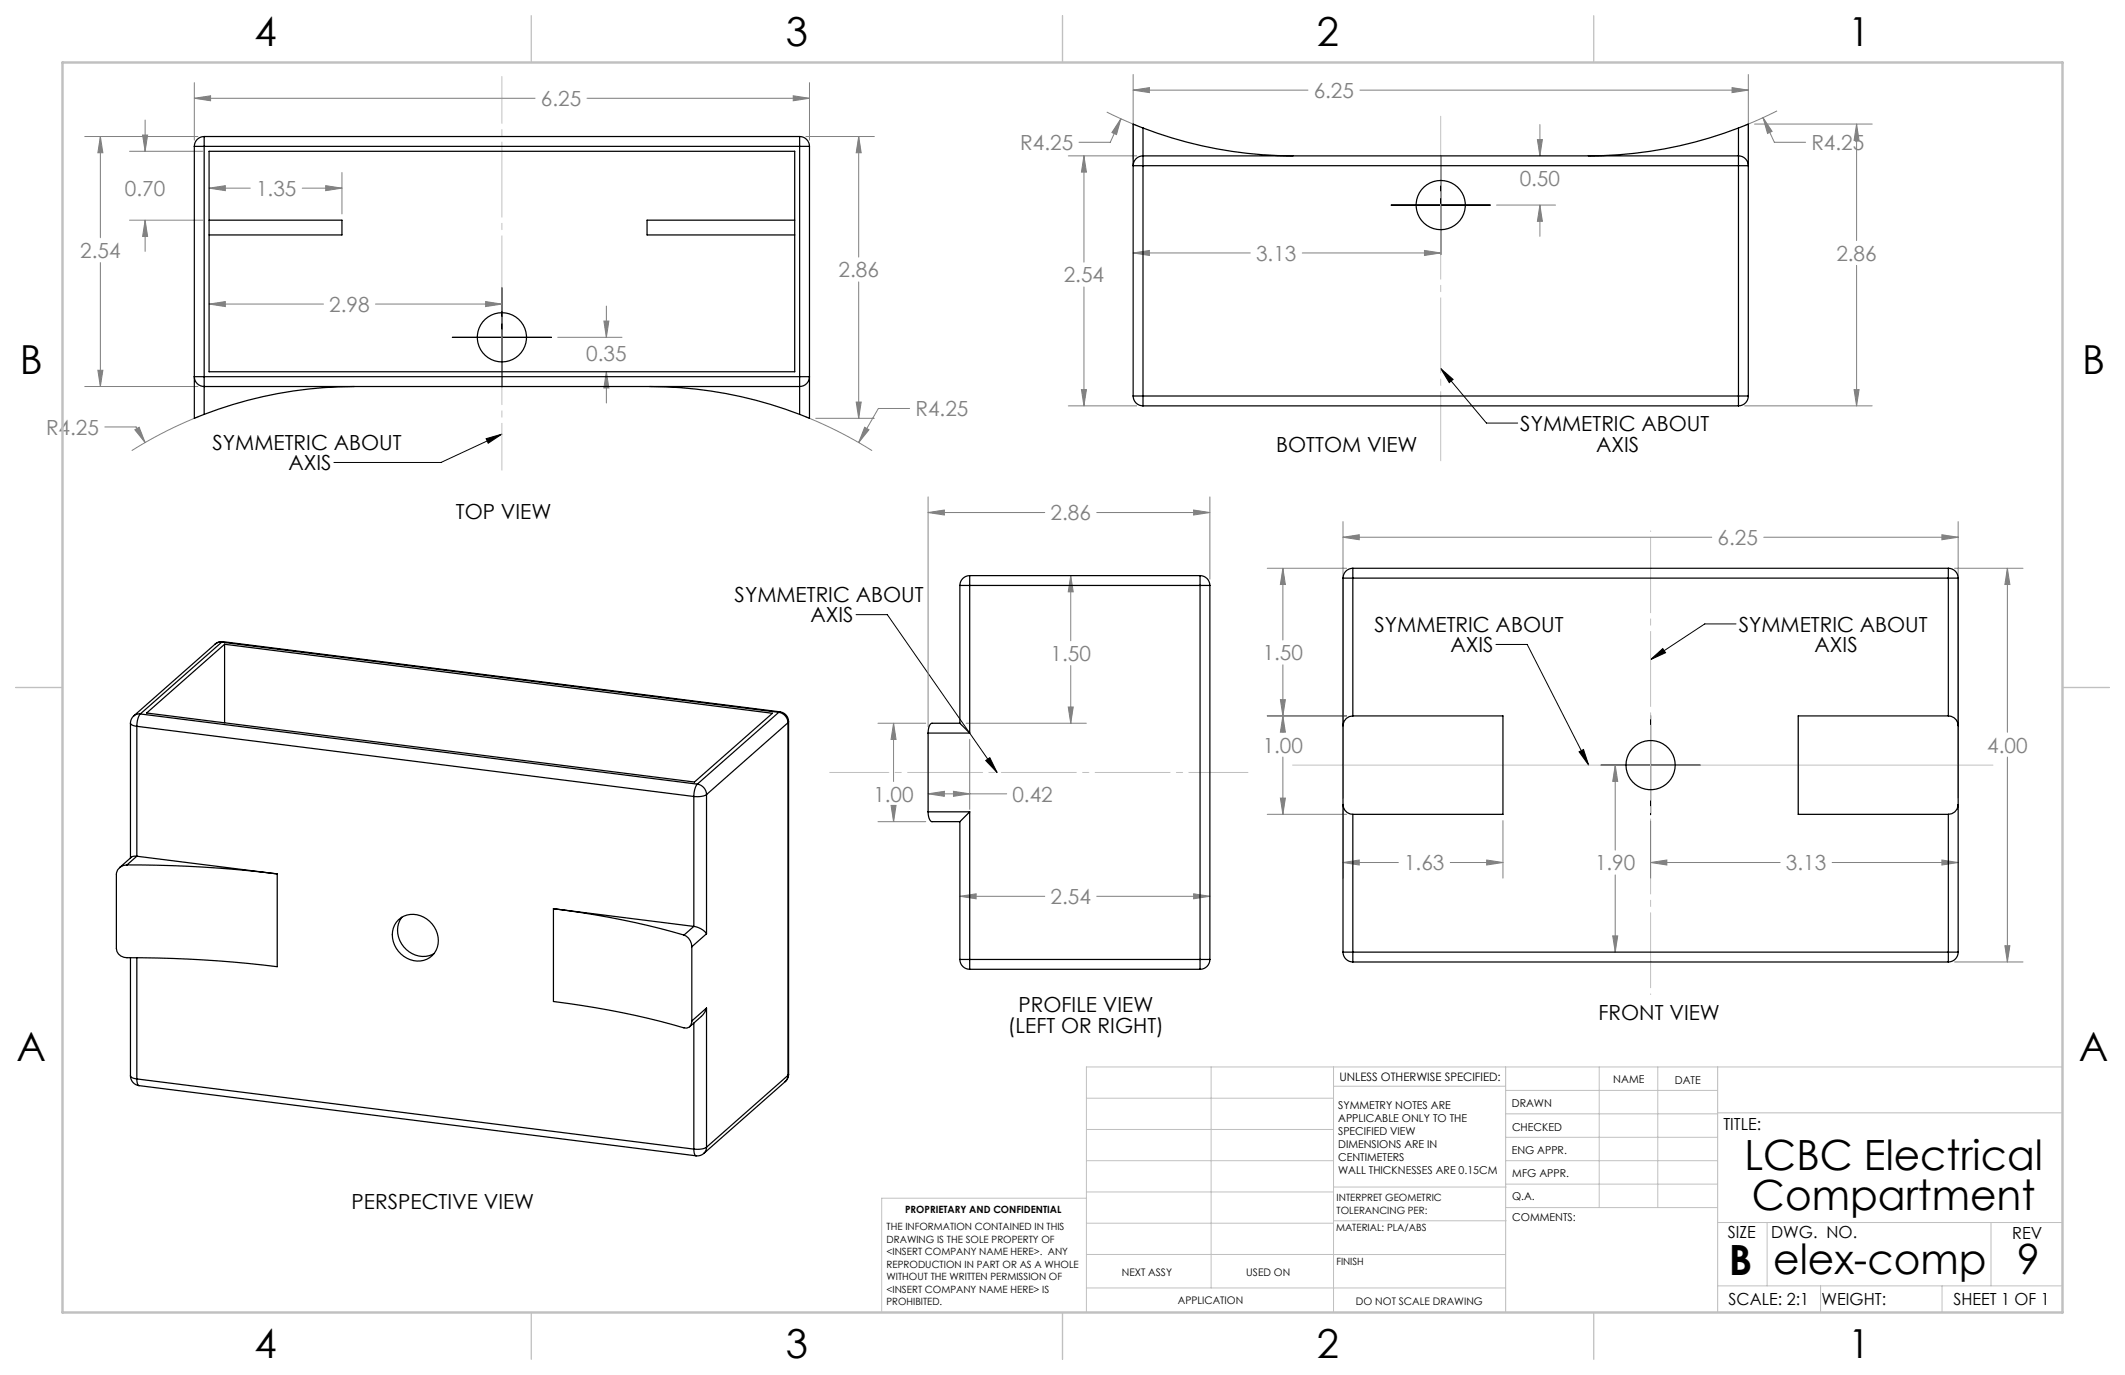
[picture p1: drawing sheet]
<svg xmlns="http://www.w3.org/2000/svg" width="432mm" height="279mm" viewBox="0 0 432 279" stroke-linecap="round" stroke-linejoin="round" font-family="sans-serif">
<g fill="none" stroke="#000" stroke-width=".2">
<path d="M292.8 31.6v20.2M102 58.5v20.1M282.7 41.7h20.1M91.9 68.5h20.2M292.8 74.9l2.5 2.2-.8 .6zM292.8 74.9l9.2 11.1h6.4M98.8 89.1l3.2-.9-2.8 1.9zM102 88.2l-12.4 5.8h-21.8M174 124.9h6.3l22.3 32.1M304 131h6.3l12.5 24.5M335.4 134l2.5-2.2 .5 .8zM352.8 126.8h-6.4l-11 7.2"/>
<path d="M200.3 154.5l.8-.5 1.5 3zM320.9 152.8l.9-.5 1 3.2zM325.3 155.5h20.2M335.4 145.4v20.2"/>
</g>
<g fill="none" stroke="#808080" stroke-width=".2">
<path d="M39.5 20l3.3-.5v1zM39.5 16.8v11.7M39.5 20h69.2M119.3 20h45.2M161.2 19.5l3.3 .5-3.3 .5zM164.5 16.8v11.7M230.3 15.1v17.3M230.3 18.3h35.5M230.3 18.3l3.3-.5v1zM276.3 18.3h79M352 17.8l3.3 .5-3.3 .5zM355.3 15.1v17.3"/>
<path d="M17.2 27.7h23M20.4 27.7v20.6M20.4 27.7l.5 3.3h-1zM26.3 30.7h14.9M29 27.4h1l-.5 3.3zM29.5 24.4v6.3M42.5 38.2l3.3-.5v1zM42.5 38.2h8.4M61.4 38.2h8.1M66.2 37.7l3.3 .5-3.3 .5zM69.5 35.1v8.4M163.8 27.7h13.9"/>
<path d="M174.5 27.7v24.5M174.5 27.7l.5 3.3h-1zM217.1 31.7h13.9M220.3 31.7l.5 3.3h-1.1zM220.3 31.7v21.6M224.9 22.8l6.2 2.7M227.8 24.1l-.9 3.3-1-.5zM227.8 24.1l-2.2 4.8h-6.3M312.4 28.4h1l-.5 3.3zM312.9 25.3v6.4M356.5 25.2h23.9M358.2 23.9l2.3 5h6.4"/>
<path d="M358.2 23.9l1.9 2.8-.9 .4zM361.1 22.5l-6.7 3M377.3 25.2v23.7M377.3 25.2l.5 3.3h-1.1zM20.4 53.4v25.1M26.3 44.7h14.9M29.5 44.7l.5 3.3h-1zM29.5 44.7v6.4M174.5 57.3v27.7M220.3 58.3v24.2M230.3 51.4h23.8M230.3 51.4l3.3-.5v1z"/>
<path d="M264.6 51.4h28.2M289.5 50.9l3.3 .5-3.3 .5zM304.1 41.7h12M312.9 41.7l.5 3.3h-1zM312.9 41.7v6.3M377.3 53.9v28.6M17.2 78.5h23M19.9 75.2h1l-.5 3.3zM42.5 61.8l3.3-.5v1zM42.5 61.8h23.2M76.3 61.8h25.7M98.7 61.3l3.3 .5-3.3 .5z"/>
<path d="M113.3 68.5h13.1M122.7 65.2h1l-.5 3.3zM123.2 75.5l.5 3.3h-1zM123.2 62.2v6.3M123.2 75.5v6.4M219.7 79.2h1.1l-.5 3.3zM376.7 79.2h1.1l-.5 3.3zM21.3 86.8h6.4l1.8 3.1M27.4 87.3l.9-.5 1.2 3.1zM40.3 84.7a85 85 0 0 0-13.5 6.9M163.7 84.7a85 85 0 0 1 13.5 6.9M165.8 85h11.9"/>
<path d="M174 81.7h1l-.5 3.3zM175.7 86.8l.9 .5-2.1 2.6zM184.8 83h-6.3l-4 6.9M217.1 82.5h13.9M354.5 82.5h25.9M188.6 104.1l3.3-.5v1.1zM188.6 101v46.7M188.6 104.1h23.7M217.6 117l.5 3.3h-1zM217.6 117v13.2M222.9 104.1h22.9M242.5 103.6l3.3 .5-3.3 .6z"/>
<path d="M245.8 101v16.7M257.5 115.5h16.1M260.7 115.5l.5 3.3h-1zM260.7 115.5v14.6M272.9 109.2l3.3-.5v1zM272.9 106v56.2M272.9 109.2h74.9M358.4 109.2h39.5M394.6 108.7l3.3 .5-3.3 .5zM397.2 115.5h13.9M397.9 106v56.2M407.9 115.5l.5 3.3h-1z"/>
<path d="M407.9 115.5v33.3M217.6 135.2v11.8M260.7 135.1v13.7M178.4 147h9.7M181.6 147v11.8M181.6 147l.5 3.3h-1zM196.3 147h24.4M197 150.2v14.3M217.1 143.7h1l-.5 3.3zM257.5 145.5h16.1M260.2 142.2h1l-.5 3.3zM260.7 145.5l.5 3.3h-1z"/>
<path d="M260.7 153.8v11.7M328.2 155.5l.5 3.3h-1zM328.2 155.5v17.2M407.9 153.8v41.7M178.4 167h9.7M181.1 163.7h1l-.5 3.3zM181.6 163.8v3.2M188.6 161.3l3.3-.5v1zM188.6 161.3h16M193.7 160.8l3.3 .5-3.3 .5zM257.5 165.5h16.1M260.2 162.2h1l-.5 3.3z"/>
<path d="M272.9 175.3l3.3-.5v1zM272.9 164.7v13.7M272.9 175.3h11.2M294.7 175.3h10.7M302.1 174.8l3.3 .5-3.3 .5zM305.4 166.7v11.7M328.2 177.8v15.7M335.4 175.3l3.3-.5v1zM335.4 175.3h26.3M335.4 166.8v11.6M372.3 175.3h25.6M394.6 174.8l3.3 .5-3.3 .5z"/>
<path d="M195 182.1h17.3M195 182.1l3.4-.5v1zM222.9 182.1h22.9M242.5 181.6l3.3 .5-3.3 .5zM327.7 190.2h1l-.5 3.3zM397.2 195.5h13.9M407.4 192.2h1l-.5 3.3z"/>
</g>
<path d="M102 95.5v-80" fill="none" stroke="#c0c0c0" stroke-width=".2" stroke-dasharray="15.2 1.3 1.3 1.3" stroke-dashoffset="5.7"/>
<path d="M335.4 107.9v94.2" fill="none" stroke="#c0c0c0" stroke-width=".2" stroke-dasharray="15.2 1.3 1.3 1.3" stroke-dashoffset="-1.4"/>
<path d="M168.6 157h85" fill="none" stroke="#c0c0c0" stroke-width=".2" stroke-dasharray="15.2 1.3 1.3 1.3" stroke-dashoffset="3.2"/>
<path d="M292.8 23.6v70" fill="none" stroke="#c0c0c0" stroke-width=".2" stroke-dasharray="15.2 1.3 1.3 1.3" stroke-dashoffset="1.2"/>
<g fill="none" stroke="#c0c0c0" stroke-width=".2">
<path d="M262.7 155.5h142.3M246.1 216.8v44.9M271 216.8v49.9M305.9 216.8v49.9M325 216.8v28.6M336.9 216.8v28.6M349 216.8v49.9M419.1 216.8h-198.3v49.9M220.8 235.9h50.2M220.8 229.5h50.2M220.8 223.2h50.2M271 220.7h34.9"/>
<path d="M305.9 231.1h43.1M305.9 226.3h43.1M305.9 221.6h43.1M305.9 235.9h43.1M349 226.1h70.1M220.8 254.9h85.1M220.8 248.6h50.2M220.8 242.2h50.2M220.8 243.5h-41.6v23.2M271 248.1h35.1M271 241.2h35.1M305.9 240.6h43.1"/>
<path d="M306.1 245.4h42.9M349 248.4h70.1M359.1 248.4v12.9M404.6 248.4v12.9M220.8 261.7h85.1M349 261.3h70.1M369.9 261.3v5.4M394.6 261.3v5.4"/>
</g>
<path d="M107.9 3.2v9.5M215.9 3.2v9.5M323.8 3.2v9.5M3.2 139.7h9.5M419.1 139.7h9.5M107.9 266.7v9.5M215.9 266.7v9.5M323.8 266.7v9.5" fill="none" stroke="#c0c0c0" stroke-width=".25"/>
<path d="M12.7 12.7h406.4v254h-406.4z" fill="none" stroke="#c0c0c0" stroke-width=".5"/>
<path d="M98.8 89.1l3.2-.9-2.8 1.9zM335.4 134l2.5-2.2 .5 .8zM320.9 152.8l.9-.5 1 3.2zM200.3 154.5l.8-.5 1.5 3zM292.8 74.9l2.5 2.2-.8 .6z" fill="#000"/>
<path d="M29.5 44.7l.5 3.3h-1zM29 27.4h1l-.5 3.3zM20.4 27.7l.5 3.3h-1zM19.9 75.2h1l-.5 3.3zM174 81.7h1l-.5 3.3zM174.5 27.7l.5 3.3h-1zM66.2 37.7l3.3 .5-3.3 .5zM42.5 38.2l3.3-.5v1zM98.7 61.3l3.3 .5-3.3 .5zM42.5 61.8l3.3-.5v1zM39.5 20l3.3-.5v1zM161.2 19.5l3.3 .5-3.3 .5zM27.4 87.3l2.1 2.6-1.2-3.1zM175.7 86.8l-1.2 3.1 2.1-2.6zM122.7 65.2h1l-.5 3.3zM123.2 75.5l.5 3.3h-1zM260.7 145.5l.5 3.3h-1zM260.2 162.2h1l-.5 3.3zM272.9 175.3l3.3-.5v1zM302.1 174.8l3.3 .5-3.3 .5zM260.7 115.5l.5 3.3h-1zM260.2 142.2h1l-.5 3.3zM407.9 115.5l.5 3.3h-1zM407.4 192.2h1l-.5 3.3zM335.4 175.3l3.3-.5v1zM394.6 174.8l3.3 .5-3.3 .5zM328.2 155.5l.5 3.3h-1zM327.7 190.2h1l-.5 3.3zM272.9 109.2l3.3-.5v1zM394.6 108.7l3.3 .5-3.3 .5zM188.6 104.1l3.3-.5v1.1zM242.5 103.6l3.3 .5-3.3 .6zM188.6 161.3l3.3-.5v1zM193.7 160.8l3.3 .5-3.3 .5zM181.6 147l.5 3.3h-1zM181.1 163.7h1l-.5 3.3zM217.6 117l.5 3.3h-1zM217.1 143.7h1l-.5 3.3zM195 182.1l3.4-.5v1zM242.5 181.6l3.3 .5-3.3 .5zM289.5 50.9l3.3 .5-3.3 .5zM230.3 51.4l3.3-.5v1zM230.3 18.3l3.3-.5v1zM352 17.8l3.3 .5-3.3 .5zM227.8 24.1l-1.9 2.8 1 .5zM358.2 23.9l1 3.2 .9-.4zM312.9 41.7l.5 3.3h-1zM312.4 28.4h1l-.5 3.3zM377.3 25.2l.5 3.3h-1.1zM376.7 79.2h1.1l-.5 3.3zM220.3 31.7l.5 3.3h-1.1zM219.7 79.2h1.1l-.5 3.3z" fill="#808080"/>
<g fill="none" stroke="#000" stroke-width=".25">
<path d="M39.5 29.7h2M39.5 29.7v55.3l2-.8M41.5 27.7a2 2 0 0 0-2 2M41.5 27.7v2M41.5 29.7v46.8M41.5 29.7h121M41.5 27.7h121M42.5 30.7h119v44.8h-119zM162.5 29.7h2M162.5 27.7v2M162.5 27.7a2 2 0 0 1 2 2M162.5 29.7v46.8"/>
<path d="M164.5 29.7v55.3l-2-.8M232.3 31.7a1.94 1.94 0 0 0-2 2h2M232.3 31.7v2M232.3 26a85 85 0 0 0 30.5 5.7M232.3 26l-2-.8v55.3M232.3 26v5.7M232.3 33.7v46.8M232.3 33.7h121M232.3 31.7h121M353.3 31.7a1.94 1.94 0 0 1 1.9 2h-1.9M353.3 31.7v2M353.3 26a85 85 0 0 1-30.5 5.7"/>
<path d="M353.3 26l2-.8v55.3M353.3 26v5.7M353.3 33.7v46.8M42.5 44.7h27v3h-27M161.5 44.7h-30v3h30M41.5 76.5v2M41.5 76.5h-2a1.92 1.92 0 0 0 2 2M41.5 76.5h121M41.5 78.5v5.7M41.5 78.5h121M72 78.5a85 85 0 0 0-30.5 5.7M132 78.5a85 85 0 0 1 30.5 5.7"/>
<path d="M162.5 76.5h1.9a1.92 1.92 0 0 1-1.9 2M162.5 76.5v2M162.5 78.5v5.7M230.3 80.5h2M230.3 80.5a2 2 0 0 0 2 2M232.3 80.5v2M232.3 80.5h121M232.3 82.5h121M353.3 80.5v2M353.3 80.5h2M355.3 80.5a2 2 0 0 1-2 2M195 119h2"/>
<path d="M195 119v28M197 117v2M197 117a2 2 0 0 0-2 2M197 119v30M197 119h46.8M197 117h46.8M243.8 119h2M243.8 117v2M243.8 117a2 2 0 0 1 2 2M243.8 119v76M245.8 119v76M272.9 117.5h2"/>
<path d="M272.9 117.5v76M274.9 115.5v2M274.9 115.5a2 2 0 0 0-2 2M274.9 117.5v28M274.9 117.5h121M274.9 115.5h121M395.9 115.5v2M395.9 115.5a2 2 0 0 1 2 2M395.9 117.5h2M395.9 117.5v28M397.9 117.5v76M43.7 130.9l-16.5 14.6"/>
<path d="M45.1 130.5h-.8l-.6 .4M45.1 130.5l-16.6 14.6M45.1 130.5l113.1 14.2M45.3 130.4a2 2 0 0 0-1.6 .5M45.3 130.4l-.2 .1M45.3 130.4l113.2 14.2M45.6 130.9v16M26.5 147l.4 .4 .9 .2M26.5 147v27.3M27.2 145.5a2 2 0 0 0-.7 1.5M27.8 147.6l113.2 14.2M27.8 147.6v26.4"/>
<path d="M28.5 145.1a4 4 0 0 0-.7 2.5M28.5 145.1h-.7l-.6 .4M28.5 145.1l113.2 14.2M29.8 144.9l15.8-14 111.4 14-15.9 14zM141.7 159.3a2.19 2.19 0 0 1 1.9 2.2M141.7 159.3a4 4 0 0 0-.7 2.5M158.2 144.7a2.19 2.19 0 0 1 1.9 2.2M158.2 144.7l-16.5 14.6M158.5 144.6a2 2 0 0 1 1.7 2M158.5 144.6l-.3 .1M160.1 146.9l-16.5 14.6M160.1 146.9v71.6"/>
<path d="M160.2 146.6l-.1 .3M160.2 146.6v71.7M188.6 149h8.4M188.6 149v16M195 147l2 2M195 147h-5.6a1.82 1.82 0 0 0-.8 2M274.9 145.5a2 2 0 0 0-2 2M274.9 145.5h30.5v20h-30.5M395.9 145.5h-30.5v20h30.5M395.9 145.5a2 2 0 0 1 2 2M25.8 175.8a2.06 2.06 0 0 0-2.2 1.8v15.1a1.99 1.99 0 0 0 2.2 1.9 242.6 242.6 0 0 1 30.5 1.8v-18.8M25.8 175.8a242.6 242.6 0 0 1 30.5 1.8"/>
<path d="M27.8 174h-.7l-.4 .2-2.4 2.1M27.8 174l28.5 3.6M27.8 174l-2 1.8M141 161.8v26.4M143.6 161.5a4 4 0 0 1-2.6 .3M143.6 161.5v28.2M188.6 165a1.96 1.96 0 0 0 .8 2h5.6M188.6 165h8.4M195 167v28M197 165l-2 2M197 165v30M272.9 163.5a2 2 0 0 0 2 2"/>
<path d="M274.9 165.5v28M395.9 165.5v28M397.9 163.5a2 2 0 0 1-2 2M26.5 194.6v24M27.8 194.6v24.6M81 186.9a4.9 4.9 0 0 1 7.6 2.1 4.3 4.3 0 0 1-1 5.4 4.3 4.3 0 0 1-5.5-.1 4.9 4.9 0 0 1-1.1-7.4zM81.7 186.4a5.1 5.1 0 0 0 .4 6.1 5.1 5.1 0 0 0 6.1 1.3M112.5 184.7a167.8 167.8 0 0 1 26.5 5.3M112.5 184.7v18.8a167.7 167.7 0 0 1 26.5 5.4 1.24 1.24 0 0 0 1.6-1.4M112.5 184.7l28.5 3.5M139 190a2.5 2.5 0 0 1 1.6 2.4M140.6 192.4v15.1"/>
<path d="M141 188.2a3.8 3.8 0 0 1 2.6 1.5M141 188.2l-2 1.8M143.6 189.7l-3 2.7M195 195h2M195 195a2 2 0 0 0 2 2M197 195v2M197 195h46.8M197 197h46.8M243.8 195v2M243.8 195h2M245.8 195a2 2 0 0 1-2 2M272.9 193.5h2"/>
<path d="M272.9 193.5a2 2 0 0 0 2 2M274.9 193.5v2M274.9 193.5h121M274.9 195.5h121M395.9 193.5v2M395.9 193.5h2M397.9 193.5a2 2 0 0 1-2 2M26.5 218.6a2 2 0 0 0 1.8 2M26.5 218.6l.4 .4 .9 .2M27.8 219.2l.1 1 .4 .4M27.8 219.2l113.2 14.3M141 207.9v25.6"/>
<path d="M143.6 204.8l-.7 1.4-2.8 2.5M143.6 204.8v28.3M143.6 204.8l-3 2.7M159.6 219.8l-16.6 14.6M160.1 218.5l-.1 .7-.4 .6M160.1 218.5l-16.5 14.6M160.2 218.3a2 2 0 0 1-.6 1.5M160.2 218.3l-.1 .2M28.3 220.6l113.1 14.3M141 233.5l.1 .9 .3 .5M143 234.4a2 2 0 0 1-1.6 .5M143.6 233.1a4 4 0 0 1-2.6 .4"/>
<path d="M143.6 233.1l-.2 .7-.4 .6"/>
<circle cx="292.8" cy="41.7" r="5"/>
<circle cx="102" cy="68.5" r="5"/>
<circle cx="335.4" cy="155.5" r="5"/>
</g>
<g font-size="8.5">
<text x="354.5" y="237.7">LCBC Electrical</text>
<text x="356" y="245.8">Compartment</text>
<text x="351.3" y="259">B</text>
<text x="360.3" y="258.9">elex-comp</text>
<text x="409.9" y="258.9">9</text>
</g>
<g font-size="8.1">
<text x="51.7" y="9.3">4</text>
<text x="159.7" y="9.3">3</text>
<text x="267.6" y="9.3">2</text>
<text x="375.6" y="9.3">1</text>
<text x="4" y="76">B</text>
<text x="423.1" y="76">B</text>
<text x="3.3" y="215.7">A</text>
<text x="422.4" y="215.7">A</text>
<text x="51.7" y="276">4</text>
<text x="159.7" y="276">3</text>
<text x="267.6" y="276">2</text>
<text x="375.6" y="276">1</text>
</g>
<g font-size="4.2" fill="#808080">
<text x="109.9" y="21.6">6.25</text>
<text x="266.9" y="19.9">6.25</text>
<text x="207.3" y="30.5">R4.25</text>
<text x="368.1" y="30.5">R4.25</text>
<text x="25.4" y="39.8">0.70</text>
<text x="52" y="39.8">1.35</text>
<text x="308.8" y="37.8">0.50</text>
<text x="16.3" y="52.4">2.54</text>
<text x="255.2" y="53">3.13</text>
<text x="373.1" y="53">2.86</text>
<text x="170.4" y="56.4">2.86</text>
<text x="216.1" y="57.4">2.54</text>
<text x="66.9" y="63.4">2.98</text>
<text x="119.1" y="73.3">0.35</text>
<text x="9.3" y="88.4">R4.25</text>
<text x="186" y="84.6">R4.25</text>
<text x="213.5" y="105.7">2.86</text>
<text x="349" y="110.8">6.25</text>
<text x="213.5" y="134.3">1.50</text>
<text x="256.6" y="134.2">1.50</text>
<text x="256.6" y="152.9">1.00</text>
<text x="403.8" y="152.9">4.00</text>
<text x="177.5" y="162.9">1.00</text>
<text x="205.7" y="162.9">0.42</text>
<text x="285.3" y="176.9">1.63</text>
<text x="324.1" y="176.9">1.90</text>
<text x="362.9" y="176.9">3.13</text>
<text x="213.5" y="183.7">2.54</text>
</g>
<g font-size="4.2">
<text x="308.9" y="87.6">SYMMETRIC ABOUT</text>
<text x="43.2" y="91.4">SYMMETRIC ABOUT</text>
<text x="58.6" y="95.6">AXIS</text>
<text x="259.3" y="91.8">BOTTOM VIEW</text>
<text x="324.3" y="91.8">AXIS</text>
<text x="92.6" y="105.5">TOP VIEW</text>
<text x="149.3" y="122.3">SYMMETRIC ABOUT</text>
<text x="164.7" y="126.5">AXIS</text>
<text x="279.3" y="128.4">SYMMETRIC ABOUT</text>
<text x="353.3" y="128.4">SYMMETRIC ABOUT</text>
<text x="294.7" y="132.6">AXIS</text>
<text x="368.7" y="132.6">AXIS</text>
<text x="204.8" y="209.9">(LEFT OR RIGHT)</text>
<text x="206.9" y="205.7">PROFILE VIEW</text>
<text x="324.8" y="207.2">FRONT VIEW</text>
<text x="71.5" y="245.6">PERSPECTIVE VIEW</text>
</g>
<g font-size="3.4">
<text x="350.2" y="229.5">TITLE:</text>
<text x="351.1" y="251.6">SIZE</text>
<text x="359.9" y="251.6">DWG. NO.</text>
<text x="408.9" y="251.7">REV</text>
<text x="351.2" y="265.2">SCALE: 2:1</text>
<text x="370.1" y="265.3">WEIGHT:</text>
<text x="396.9" y="265.2">SHEET 1 OF 1</text>
</g>
<text font-size="2.4" x="272.2" y="219.7">UNLESS OTHERWISE SPECIFIED:</text>
<g font-size="2.2">
<text x="327.8" y="220.1">NAME</text>
<text x="340.3" y="220.2">DATE</text>
<text x="271.9" y="225.3">SYMMETRY NOTES ARE</text>
<text x="271.9" y="227.9">APPLICABLE ONLY TO THE</text>
<text x="307.2" y="224.9">DRAWN</text>
<text x="271.9" y="230.6">SPECIFIED VIEW</text>
<text x="271.9" y="233.2">DIMENSIONS ARE IN</text>
<text x="307.3" y="229.8">CHECKED</text>
<text x="271.9" y="235.9">CENTIMETERS</text>
<text x="271.9" y="238.5">WALL THICKNESSES ARE 0.15CM</text>
<text x="307.2" y="234.5">ENG APPR.</text>
<text x="307.3" y="239.2">MFG APPR.</text>
<text x="307.3" y="243.9">Q.A.</text>
<text x="307.3" y="248.1">COMMENTS:</text>
</g>
<g font-size="2.1">
<text x="227.9" y="259.2">NEXT ASSY</text>
<text x="253.3" y="259.2">USED ON</text>
<text x="239.3" y="265">APPLICATION</text>
<text x="275.5" y="265.1">DO NOT SCALE DRAWING</text>
</g>
<g font-size="2">
<text x="271.6" y="244.1">INTERPRET GEOMETRIC</text>
<text x="180.2" y="250">THE INFORMATION CONTAINED IN THIS</text>
<text x="183.9" y="246.4">PROPRIETARY AND CONFIDENTIAL</text>
<text x="271.5" y="250.2">MATERIAL: PLA/ABS</text>
<text x="271.6" y="246.6">TOLERANCING PER:</text>
<text x="180.2" y="252.5">DRAWING IS THE SOLE PROPERTY OF</text>
<text x="180.2" y="255.1">&lt;INSERT COMPANY NAME HERE&gt;. ANY</text>
<text x="180.2" y="257.6">REPRODUCTION IN PART OR AS A WHOLE</text>
<text x="271.5" y="257">FINISH</text>
<text x="180.2" y="260.1">WITHOUT THE WRITTEN PERMISSION OF</text>
<text x="180.2" y="262.6">&lt;INSERT COMPANY NAME HERE&gt; IS</text>
<text x="180.2" y="265.2">PROHIBITED.</text>
</g>
</svg>
